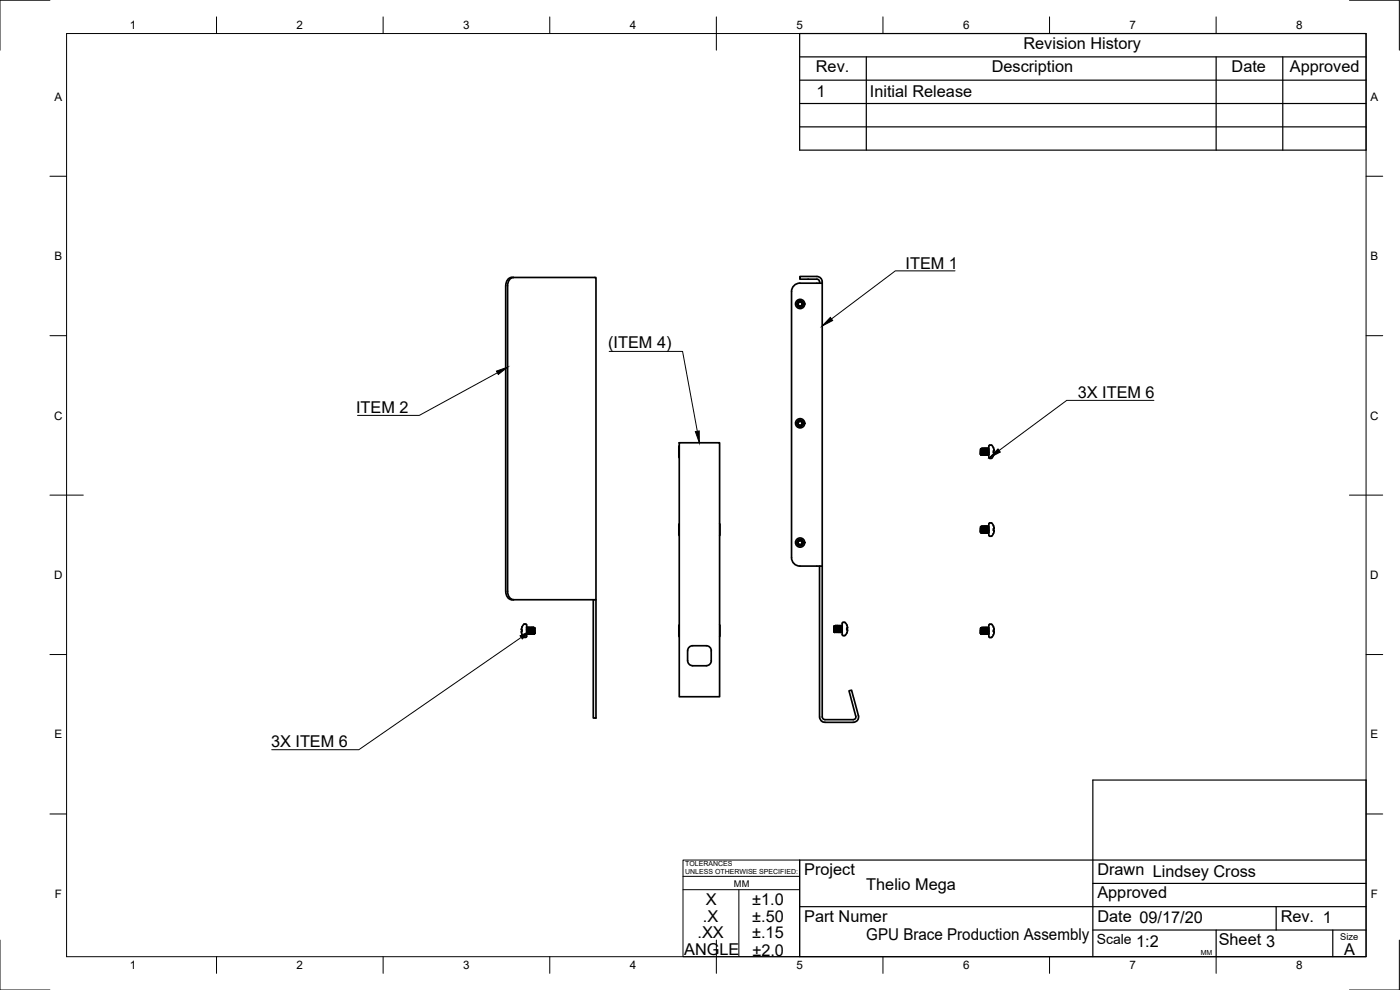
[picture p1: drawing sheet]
<svg xmlns="http://www.w3.org/2000/svg" width="420mm" height="297mm" viewBox="0 0 420 297" stroke-linecap="round" stroke-linejoin="round" font-family="sans-serif">
<!-- layer: Visible -->
<g fill="none" stroke="#000" stroke-width=".51">
<path d="M153.5 83.3h25.4v132.1h-.8v-35.5M153.6 83.2a2.24 2.24 0 0 0-1.8 2.5v91.7a2.27 2.27 0 0 0 1.8 2.5M154.1 83.2a2.24 2.24 0 0 0-1.8 2.5v91.7a2.24 2.24 0 0 0 1.8 2.5M239.5 90.7l.4-.2 .6 .1 .3 .4-.2 .6-.4 .3-.4-.2-.3-.3 .2-.6-.2 .5 .4 .5 .6-.1 .2-.6-.3-.4-.5-.1-.5 .6zM240.1 85h6.7M240.1 84.9a2.51 2.51 0 0 0-2.5 2.6v79.9M240.2 90.6l-.5 .2M245.2 83h-5.1v.8h5.1M245.2 83.8a.89 .89 0 0 1 .8 1.2M245.2 83a1.67 1.67 0 0 1 1.6 2v84.8M203.9 132.8h12.1v76.2h-12.1zM203.9 133.8v3.5"/>
<path d="M239.5 126.5l.5-.2 .5 .1 .3 .4-.2 .6-.4 .3-.4-.2-.3-.3 .2-.6-.2 .5 .4 .5 .6-.1 .2-.6-.3-.4-.5-.1-.5 .5zM240.2 126.4l-.5 .2M294.3 135.8v.6zM294.3 135.2l.1 1.1zM294.3 136.3h.1M294.4 136.3l.1 .2M294.4 134.6l.1 1.9-.2-1.3zM294.4 134.6l.1 .2M294.5 136.1l.1 .4M294.5 136.5h.1M294.5 134.8l.2 1.5M294.5 134.8h.1"/>
<path d="M294.6 134.8l.1 1.5M294.7 136.3h.1M294.7 134.5h.1M294.7 136.3l-.1 .2M294.7 134.5l-.2 .3M294.7 134.5l.2 2M294.7 134.5l.2 .3M294.7 136.3l.2 .2M294.9 134.8l.1 1.5M294.9 134.8h.1M294.9 136.5h.1M294.9 134.8l.2 1.5"/>
<path d="M295 134.5l.2 2M295 136.3h.1M295 134.5h.1M295 134.5l-.1 .3M295 136.3l-.1 .2M295.1 134.5l.2 2M295.1 136.3l.1 .2M295.1 134.5l.1 .3M295.2 134.8l.2 1.5M295.2 134.8h.1M295.2 136.5h.1M295.3 134.8l.1 1.5"/>
<path d="M295.4 134.5l.2 2M295.4 136.3h.1M295.4 134.5h.1M295.4 136.3l-.1 .2M295.4 134.5l-.2 .3M295.4 134.5l.2 .3M295.4 136.3l.2 .2M295.6 134.8l.2 1.5M295.6 134.8h.1M295.6 136.5h.1M295.7 134.5l.2 2M295.7 134.5h.1"/>
<path d="M295.7 134.5l-.1 .3M295.7 136.3l-.1 .2M295.8 134.5l.2 2M295.8 136.3l.1 .2M295.8 134.5l.1 .3M295.9 134.8l.2 1.5M295.9 134.8h.1M295.9 136.5h.1M296 134.8l.1 1.5M296.1 134.5l.1 2M296.1 136.3h.1M296.1 134.5h.1"/>
<path d="M296.1 136.3l-.1 .2M296.1 134.5l-.1 .3M296.1 134.5l.2 2M296.1 134.5l.2 .3M296.1 136.3l.1 .2M296.2 134.8h.1M296.2 136.5h.1M296.3 134.8l.1 1.5M296.3 134.8l.2 1.5M296.4 134.5l.2 2M296.4 136.3h.1M296.4 134.5h.1"/>
<path d="M296.4 134.5l-.1 .3M296.4 136.3l-.1 .2M296.5 136.3l.1 .2M296.5 134.5l.2 2M296.5 134.5l.1 .3M296.6 134.8l.2 1.5M296.6 134.8h.1M296.7 134.8l.1 1.1M296.8 133.8v3.5M296.8 136.3l-.2 .2M296.8 134.6l-.1 .2M296.8 133.8a.77 .77 0 0 1 .9-.2 .77 .77 0 0 1 .5 .7"/>
<path d="M298.1 134.4h.1M298.1 136.7h.1M298.1 134.4a.56 .56 0 0 1 0 .9v.5a.53 .53 0 0 1 0 .9M298.2 136.7a.77 .77 0 0 1-.5 .8 .77 .77 0 0 1-.9-.3M203.9 157.1v3.6M216 157.1v3.6M294.3 159.2v.5zM294.3 158.6l.1 1.1zM294.3 159.7h.1M294.4 159.7l.1 .2M294.4 158l.1 1.9-.2-1.3zM294.4 158l.3 1.7"/>
<path d="M294.5 159.4l.1 .5M294.5 159.9h.1M294.5 158.1h.1M294.6 158.1l.1 1.6M294.7 157.9l.2 2M294.7 159.7h.1M294.7 157.9h.1M294.7 159.7l-.1 .2M294.7 157.9l-.2 .2M294.7 157.9l.3 1.8M294.7 159.7l.2 .2M294.9 158.1h.1"/>
<path d="M294.9 159.9h.1M294.9 158.1l.2 1.6M295 157.9l.2 2M295 159.7h.1M295 157.9h.1M295 157.9l-.1 .2M295 159.7l-.1 .2M295.1 157.9l.2 2M295.1 159.7l.1 .2M295.1 157.9l.3 1.8M295.2 158.1h.1M295.2 159.9h.1"/>
<path d="M295.3 158.1l.1 1.6M295.4 157.9l.2 2M295.4 159.7h.1M295.4 157.9h.1M295.4 159.7l-.1 .2M295.4 157.9l-.2 .2M295.4 157.9l.4 1.8M295.4 159.7l.2 .2M295.6 158.1h.1M295.6 159.9h.1M295.6 158.1l.2 1.6M295.7 157.9l.2 2"/>
<path d="M295.7 157.9h.1M295.7 157.9l-.1 .2M295.7 159.7l-.1 .2M295.8 157.9l.2 2M295.8 159.7l.1 .2M295.8 157.9l.3 1.8M295.9 158.1h.1M295.9 159.9h.1M296 158.1l.1 1.6M296.1 157.9l.1 2M296.1 159.7h.1M296.1 157.9h.1"/>
<path d="M296.1 159.7l-.1 .2M296.1 157.9l-.1 .2M296.1 157.9l.3 1.8M296.1 157.9l.2 2M296.1 159.7l.1 .2M296.2 158.1h.1M296.2 159.9h.1M296.3 158.1l.2 1.6M296.4 157.9l.2 2M296.4 159.7h.1M296.4 157.9h.1M296.4 157.9l-.1 .2"/>
<path d="M296.4 159.7l-.1 .2M296.5 159.7l.1 .2M296.5 157.9l.3 1.7M296.5 157.9l.2 2M296.6 158.1h.1M296.7 158.1l.1 1.2M296.8 157.2v3.4M296.8 159.7l-.2 .2M296.8 157.9l-.1 .2M296.8 157.2a.77 .77 0 0 1 .9-.3 .77 .77 0 0 1 .5 .8M298.1 157.7h.1M298.1 157.7l.2 .9"/>
<path d="M298.3 158.7h-.2v.4l.3 .1M298.4 159.3l-.2 .6a.85 .85 0 0 1-.4 .9 .85 .85 0 0 1-1-.2M153.5 179.9h25.4M237.6 167.3a2.51 2.51 0 0 0 2.5 2.5M239.5 162.3l.5-.2 .5 .1 .3 .4-.1 .6-.5 .3-.4-.2-.3-.4 .2-.5-.2 .5 .4 .5 .6-.1 .2-.6-.3-.4-.5-.1-.5 .5zM240.1 169.8h6.7v45.6l.8 .5h8.5l.6-.3 .2-.7M240.2 162.2l-.5 .2M246 169.8v45.3l.4 1.1 1.2 .5M156.5 188.9l.2 .1v.5h-.2M156.5 189.5l.1 .7 .6 .9M156.7 188.1h.1M156.7 190.4h.1"/>
<path d="M158.1 187.5v2.5a.79 .79 0 0 1 0 .8 .79 .79 0 0 1-.7 .4l-.2-.1M158.1 188.8l.1 1.5M158.1 190.1l.1 .2M158.1 187.5a.76 .76 0 0 0-.9-.2 .76 .76 0 0 0-.5 .8l-.2 .8M158.2 190.3h.1M158.2 188.5l.1 1.5M158.2 188.5l-.1-.2 .1 2M158.2 188.5h.1M158.2 188.5l.2 1.5M158.2 188.5l.1-.2 .2 2M158.3 190h.1M158.3 188.3h.1"/>
<path d="M158.3 190l-.1 .3M158.4 190l.1 .3M158.4 188.3l.2 2M158.4 188.3l.1 .2M158.5 188.5l.2 1.5M158.5 190.3h.1M158.5 188.5h.1M158.6 188.5l.1 1.5M158.7 188.3l.2 2M158.7 190h.1M158.7 188.3h.1M158.7 188.3l-.1 .2"/>
<path d="M158.7 190l-.1 .3M158.7 188.3l.2 .2M158.7 190l.2 .3M158.9 190.3h.1M158.9 188.5l.1 1.5M158.9 188.5h.1M158.9 188.5l.2 1.5M159 188.3l.2 2M159 188.3l-.1 .2M159 190h.1M159 188.3h.1M159 190l-.1 .3"/>
<path d="M159.1 190l.1 .3M159.1 188.3l.2 2M159.1 188.3l.1 .2M159.2 188.5l.2 1.5M159.2 190.3h.1M159.2 188.5h.1M159.3 188.5l.1 1.5M159.4 188.3l.2 2M159.4 190h.1M159.4 188.3h.1M159.4 188.3l-.1 .2M159.4 190l-.1 .3"/>
<path d="M159.4 190l.2 .3M159.4 188.3l.2 .2M159.6 190.3h.1M159.6 188.5l.1 1.5M159.6 188.5h.1M159.6 188.5l.2 1.5M159.7 188.3l.2 2M159.7 188.3l-.1 .2M159.7 190h.1M159.7 188.3h.1M159.7 190l-.1 .3M159.8 190l.1 .3"/>
<path d="M159.8 188.3l.2 2M159.8 188.3l.1 .2M159.9 188.5l.2 1.5M159.9 190.3h.1M159.9 188.5h.1M160 188.5l.1 1.5M160.1 188.3l.2 2M160.1 190h.1M160.1 188.3h.1M160.1 188.3l-.1 .2M160.1 190l-.1 .3M160.1 190l.2 .3"/>
<path d="M160.1 188.3l.2 .2M160.3 188.5l.2 1.5M160.3 188.5l.1 1.5M160.3 190.3h.1M160.4 188.3l.1 1.8M160.4 188.3l-.1 .2M160.4 190h.1M160.4 190l-.1 .3M160.5 190v.1M203.9 187.5v3.5M206.4 195.2v3.1M206.4 198.2a1.49 1.49 0 0 0 1.5 1.5"/>
<path d="M207.9 193.7h4.1a1.49 1.49 0 0 1 1.5 1.5l-.1 3.1a1.45 1.45 0 0 1-1.4 1.4l-4.1 .1M207.9 193.7a1.49 1.49 0 0 0-1.5 1.5M216 187.5v3.5M250.3 189v.5zM250.3 189.5v-1.1l.1 1.1M250.3 189.5h.1M250.4 189.5l.1 .2M250.4 187.8l.1 1.9-.2-1.3zM250.4 187.8l.1 .1M250.5 189.2v.5M250.5 189.7h.1M250.5 187.9l.2 1.6"/>
<path d="M250.5 187.9h.1M250.7 187.7l.1 2M250.7 189.5h.1M250.7 187.7h.1M250.7 189.5l-.2 .2M250.7 187.7l-.2 .2M250.7 187.7l.2 2M250.7 187.7l.1 .2M250.7 189.5l.1 .2M250.8 187.9l.2 1.6M250.8 187.9h.1M250.8 189.7h.1"/>
<path d="M250.9 187.9l.2 1.6M251 187.7l.2 2M251 189.5h.1M251 187.7h.1M251 187.7l-.1 .2M251 189.5l-.1 .2M251.1 187.7l.1 2M251.1 189.5l.1 .2M251.1 187.7l.1 .2M251.2 187.9l.2 1.6M251.2 187.9h.1M251.2 189.7h.1"/>
<path d="M251.4 187.7l.1 2M251.4 189.5h.1M251.4 187.7h.1M251.4 189.5l-.2 .2M251.4 187.7l-.2 .2M251.4 187.7l.2 2 .1-.2M251.4 187.7l.2 .2M251.4 189.5l.1 .2M251.5 187.9h.1M251.5 189.7h.1M251.6 187.9l.1 1.6M251.6 187.9l.2 1.6"/>
<path d="M251.7 187.7l.2 2M251.7 189.5h.1M251.7 187.7h.1M251.7 187.7l-.1 .2M251.8 189.5l.1 .2M251.8 187.7l.1 2M251.8 187.7l.1 .2M251.9 187.9l.2 1.6M251.9 187.9h.1M251.9 189.7h.1M252.1 187.7l.1 2M252.1 189.5h.1"/>
<path d="M252.1 187.7h.1M252.1 189.5l-.2 .2M252.1 187.7l-.2 .2M252.1 187.7l.2 2M252.1 187.7l.2 .2M252.1 189.5l.1 .2M252.2 187.9h.1M252.2 189.7h.1M252.3 187.9l.1 1.6M252.3 187.9l.2 1.6M252.3 187.9l.1-.2 .2 2M252.4 189.5h.1"/>
<path d="M252.4 187.7h.1M252.4 189.5l-.1 .2M252.5 189.5l.1 .2M252.5 187.7l.1 2M252.5 187.7l.1 .2M252.6 187.9l.2 1.6M252.6 187.9h.1M252.6 187.9l.2 1.2M252.8 187v2.5a.8 .8 0 0 0-.1 .8 .8 .8 0 0 0 .7 .4l.3-.1M252.8 189.5l-.2 .2M252.8 187.7l-.2 .2M252.8 187a.77 .77 0 0 1 .9-.2 .77 .77 0 0 1 .4 .7"/>
<path d="M254.1 187.5v.1M254.1 189.9h.1M254.1 187.6l.3 .8M254.1 189.9l-.4 .7M254.3 188.5h-.2v.4l.2 .1M254.3 189.3l-.2 .6M254.3 189v.3M254.4 188.4l-.1 .1M294.3 189.6v.5zM294.3 188.5l.1-.1 .1 1.9zM294.3 189l.1 1.1zM294.3 190.1h.1"/>
<path d="M294.4 190.1l.1 .2M294.4 188.4l.1 .1M294.5 189.8l.1 .5M294.5 190.3h.1M294.5 188.5l.2 1.6M294.5 188.5h.1M294.6 188.5l.1 1.6M294.7 188.3l.2 2M294.7 190.1h.1M294.7 188.3h.1M294.7 190.1l-.1 .2M294.7 188.3l-.2 .2"/>
<path d="M294.7 188.3l.2 .2M294.7 190.1l.2 .2M294.9 188.5l.1 1.6M294.9 188.5h.1M294.9 190.3h.1M294.9 188.5l.2 1.6M295 188.3l.2 2M295 190.1h.1M295 188.3h.1M295 188.3l-.1 .2M295 190.1l-.1 .2M295.1 188.3l.2 2"/>
<path d="M295.1 190.1l.1 .2M295.1 188.3l.1 .2M295.2 188.5l.2 1.6M295.2 188.5h.1M295.2 190.3h.1M295.3 188.5l.1 1.6M295.4 188.3l.2 2M295.4 190.1h.1M295.4 188.3h.1M295.4 190.1l-.1 .2M295.4 188.3l-.2 .2M295.4 188.3l.2 .2"/>
<path d="M295.4 190.1l.2 .2M295.6 188.5l.2 1.6M295.6 188.5h.1M295.6 190.3h.1M295.7 188.3l.2 2M295.7 188.3h.1M295.7 188.3l-.1 .2M295.7 190.1l-.1 .2M295.8 188.3l.2 2M295.8 190.1l.1 .2M295.8 188.3l.1 .2M295.9 188.5l.2 1.6"/>
<path d="M295.9 188.5h.1M295.9 190.3h.1M296 188.5l.1 1.6M296.1 188.3l.1 2M296.1 190.1h.1M296.1 188.3h.1M296.1 190.1l-.1 .2M296.1 188.3l-.1 .2M296.1 188.3l.2 2M296.1 188.3l.2 .2M296.1 190.1l.1 .2M296.2 188.5h.1"/>
<path d="M296.2 190.3h.1M296.3 188.5l.1 1.6M296.3 188.5l.2 1.6M296.4 188.3l.2 2M296.4 190.1h.1M296.4 188.3h.1M296.4 188.3l-.1 .2M296.4 190.1l-.1 .2M296.5 190.1l.1 .2M296.5 188.3l.2 2M296.5 188.3l.1 .2M296.6 188.5l.1 1.8"/>
<path d="M296.6 188.5h.1M296.6 190.3h.1M296.7 188.5l.1 1.2M296.8 187.6v3.4M296.8 188.3l-.1 .2M296.8 191l.3 .3M297.1 191.3h.4M297.7 187.4l-.6-.1-.3 .3M297.7 187.4l.5 .7M298.1 188.1h.1M298.1 190.4v.1M298.1 188.1a.59 .59 0 0 1 0 1v.4l.3 .1"/>
<path d="M298.2 190.5l-.7 .8M298.4 189.6l-.3 .8M247.6 216.7h8.5M256.8 214.9l-2-7.6 .8-.2 2 7.6a1.58 1.58 0 0 1-1.5 2"/>
<circle cx="240.1" cy="91.2" r="1.39"/>
<circle cx="240.1" cy="91.2" r="1.01"/>
<circle cx="240.1" cy="127" r="1.39"/>
<circle cx="240.1" cy="127" r="1.01"/>
<circle cx="240.1" cy="162.8" r="1.39"/>
<circle cx="240.1" cy="162.8" r="1.01"/>
</g>
<!-- layer: Border -->
<g fill="none" stroke="#000" stroke-width=".3">
<path d="M15 .1h-15v15M20 10.1h390v276.9h-390zM65 5.1v5M115 5.1v5M165 5.1v5M215 5.1v10M265 5.1v5M315 5.1v5M365 5.1v5M405 .1h15v15M15 52.9h5M410 52.9h5"/>
<path d="M15 100.7h5M410 100.7h5M15 148.6h10M405 148.6h10M15 196.4h5M410 196.4h5M15 244.2h5M410 244.2h5M0 282.1v14.9h15M65 287v5M115 287v5M165 287v5"/>
<path d="M215 282.1v9.9M265 287v5M315 287v5M365 287v5M420 282.1v14.9h-15"/>
</g>
<!-- layer: TitleBlock -->
<g fill="none" stroke="#000" stroke-width=".36">
<path d="M240 10.1h170v34.9h-170zM240 17.1h170M260 17.1v27.9M365 17.1v27.9M385 17.1v27.9M240 38.1h170M240 31.1h170M240 24.1h170M410 258h-170v29h170v-53h-82v53M240 272h170M328 279h82M328 265.1h82"/>
<path d="M365 279v8M383 272v7M400 279v8"/>
</g>
<path d="M205 258h35v29h-35zM205 262.9h35M205 266.9h35M221.7 266.9v20" fill="none" stroke="#000" stroke-width=".3"/>
<!-- layer: Annotations -->
<path d="M249.2 95.2l.7 1-3.2 1.6zM149 111.3l3.3-1.1-2.8 2.2zM208.7 129.5l1.1-.2 .1 3.5zM299.5 134.7l.7 .9-3.2 1.7zM156.1 190.8l3.2-1.5-2.6 2.4z" fill="#000" stroke="#000" stroke-width=".3"/>
<path d="M286.6 81.3h-17.9l-19.2 14.4M149.3 111.9l-23.5 12.7h-18.5M182.8 105.4h22.1l4.4 24M346.3 120.1h-26.2l-20.3 15.1M156.4 191.2l-48.7 33.7h-26.2" fill="none" stroke="#000" stroke-width=".3"/>
<g font-size="4.9">
<text x="307.1" y="14.6">Revision History</text>
<text x="244.9" y="21.6">Rev.</text>
<text x="297.6" y="21.6">Description</text>
<text x="369.6" y="21.6">Date</text>
<text x="387.1" y="21.6">Approved</text>
<text x="245" y="29.1">1</text>
<text x="261.1" y="29.1">Initial Release</text>
<text x="271.8" y="80.6">ITEM 1</text>
<text x="182.5" y="104.4">(ITEM 4)</text>
<text x="323.4" y="119.4">3X ITEM 6</text>
<text x="106.8" y="123.9">ITEM 2</text>
<text x="81.3" y="224.2">3X ITEM 6</text>
<text x="241.3" y="262.6">Project</text>
<text x="329.3" y="262.6">Drawn Lindsey Cross</text>
<text x="260" y="267">Thelio Mega</text>
<text x="329.3" y="269.5">Approved</text>
<text x="211.9" y="271.6">X</text>
<text x="225.8" y="271.6">±1.0</text>
<text x="209.3" y="281.5">.XX</text>
<text x="211" y="276.5">.X</text>
<text x="225.7" y="281.6">±.15</text>
<text x="225.8" y="276.6">±.50</text>
<text x="241.3" y="276.5">Part Numer</text>
<text x="329.3" y="276.5">Date 09/17/20</text>
<text x="384.3" y="276.5">Rev. 1</text>
<text x="205.3" y="286.6">ANGLE</text>
<text x="225.8" y="286.7">±2.0</text>
<text x="260" y="282.1">GPU Brace Production Assembly</text>
<text x="341" y="284">1:2</text>
<text x="365.8" y="283.6">Sheet 3</text>
<text x="403.4" y="286.5">A</text>
</g>
<text font-size="4.2" x="329.1" y="283.1">Scale</text>
<g font-size="3.5">
<text x="39" y="8.8">1</text>
<text x="89" y="8.8">2</text>
<text x="139" y="8.8">3</text>
<text x="189" y="8.8">4</text>
<text x="239" y="8.8">5</text>
<text x="289" y="8.8">6</text>
<text x="339" y="8.8">7</text>
<text x="389" y="8.8">8</text>
<text x="16.3" y="30.2">A</text>
<text x="411.3" y="30.2">A</text>
<text x="16.3" y="78">B</text>
<text x="411.3" y="78">B</text>
<text x="16.2" y="125.9">C</text>
<text x="411.2" y="125.9">C</text>
<text x="16.2" y="173.7">D</text>
<text x="411.2" y="173.7">D</text>
<text x="16.3" y="221.6">E</text>
<text x="411.3" y="221.6">E</text>
<text x="16.4" y="269.4">F</text>
<text x="411.4" y="269.4">F</text>
<text x="39" y="290.8">1</text>
<text x="89" y="290.8">2</text>
<text x="139" y="290.8">3</text>
<text x="189" y="290.8">4</text>
<text x="239" y="290.8">5</text>
<text x="289" y="290.8">6</text>
<text x="339" y="290.8">7</text>
<text x="389" y="290.8">8</text>
</g>
<g font-size="2.8">
<text x="220.3" y="266.1">MM</text>
<text x="402.3" y="282.1">Size</text>
</g>
<g font-size="2.1">
<text x="205.6" y="259.8">TOLERANCES</text>
<text x="205.6" y="262.3">UNLESS OTHERWISE SPECIFIED:</text>
<text x="360.4" y="286.5">MM</text>
</g>
</svg>
